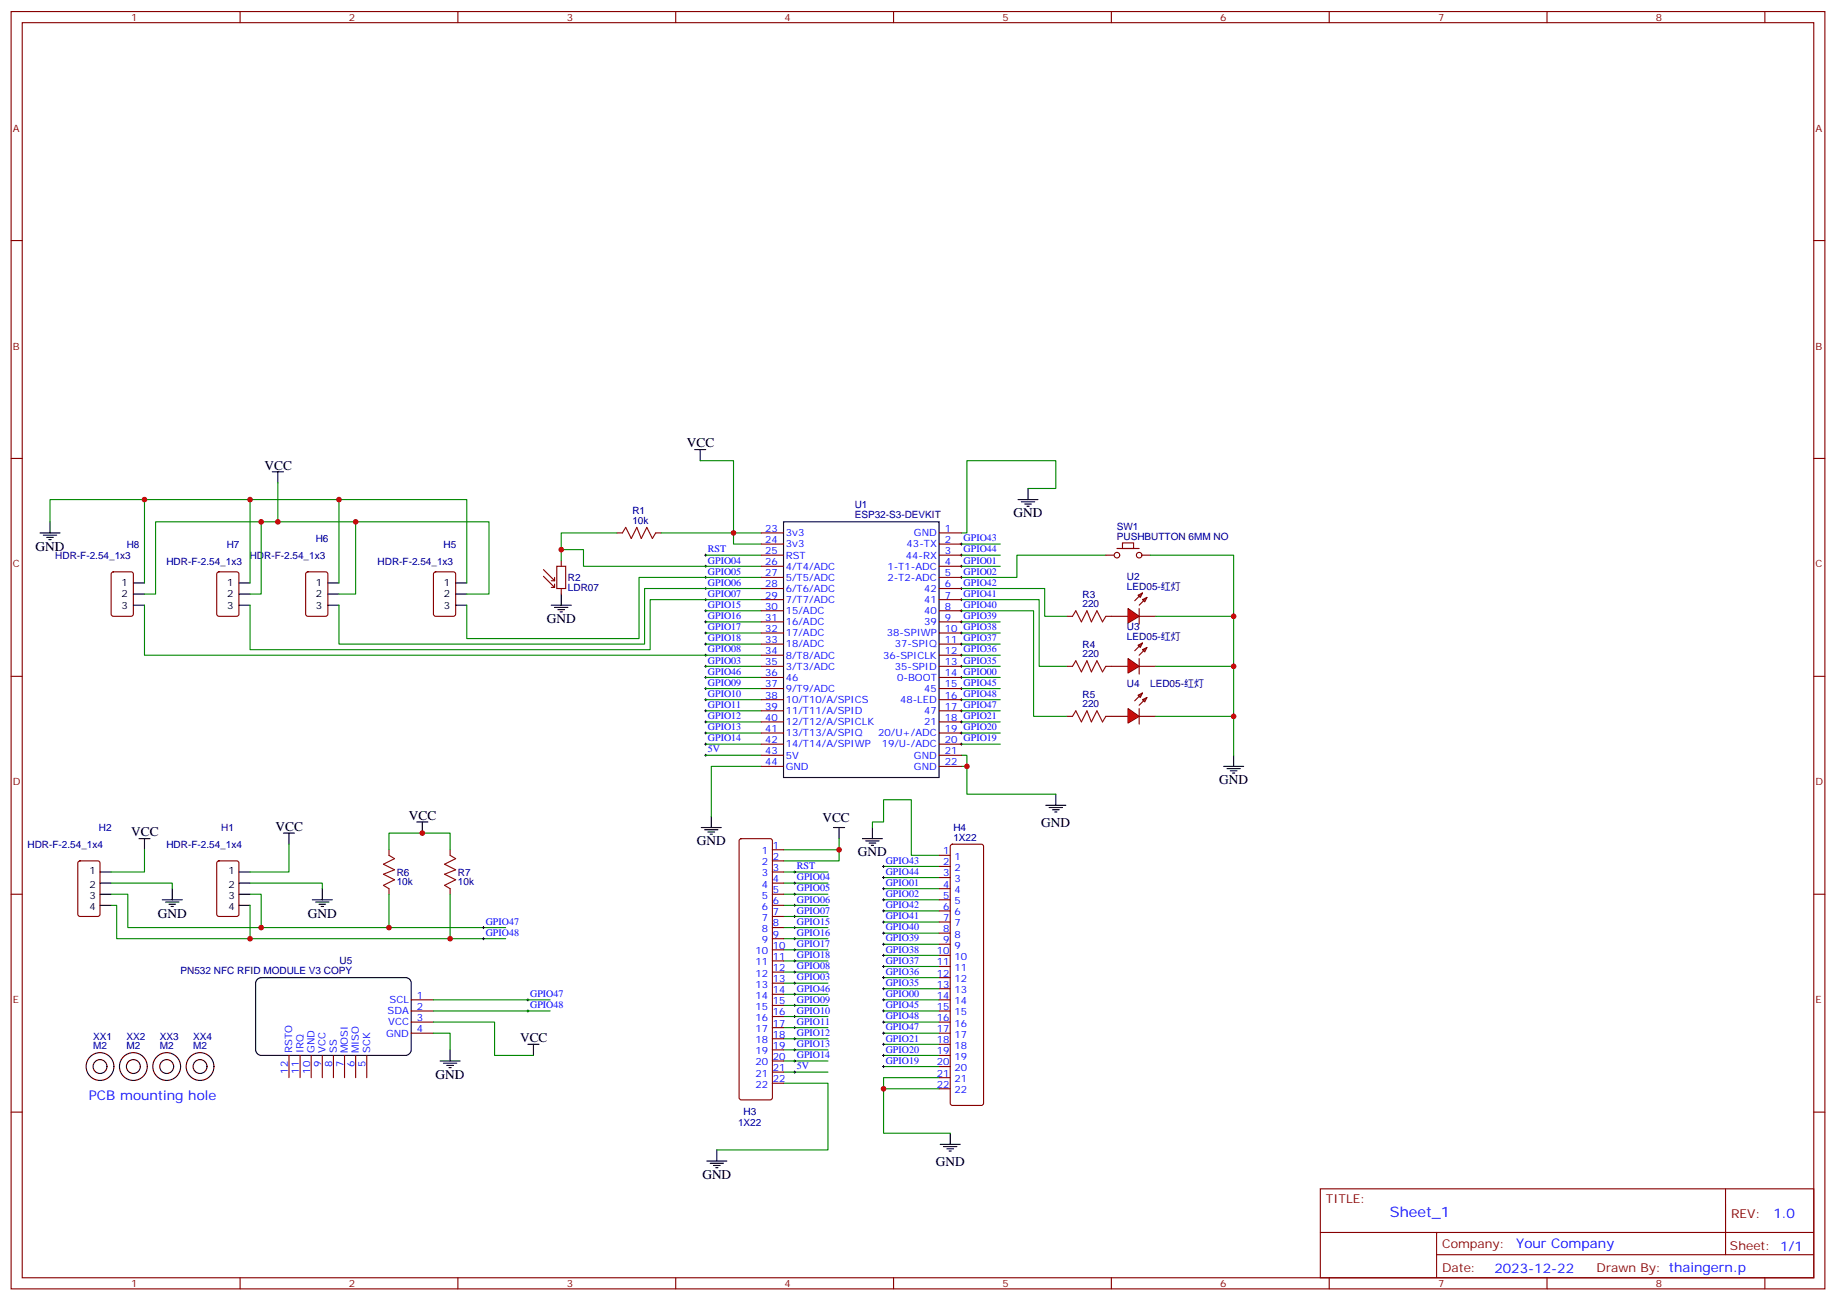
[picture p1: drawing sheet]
<svg xmlns="http://www.w3.org/2000/svg" width="583mm" height="413mm" viewBox="0 0 583 413" stroke-linecap="round" stroke-linejoin="round" font-family="sans-serif">
<g fill="none" stroke="#870000" stroke-width=".35">
<path d="M3.5 3.7h575.8v405.3h-575.8zM7.1 7.2h568.6v398.3h-568.6zM76.2 3.7v3.5M145.3 3.7v3.5M214.5 3.7v3.5M283.6 3.7v3.5M352.8 3.7v3.5M421.9 3.7v3.5M491.1 3.7v3.5M560.2 3.7v3.5M3.5 76.3h3.6M575.7 76.3h3.6"/>
<path d="M3.5 145.5h3.6M575.7 145.5h3.6M195.8 169.1h1.8M208.1 169.1h1.8M35.5 181.7l.5-.2h5.6l.7 .4v13l-.4 .6-5.9 .1-.7-.5v-12.9zM69 181.7l.5-.2h5.6l.7 .4v13l-.4 .6-5.9 .1-.7-.5v-12.9zM97.2 181.7l.5-.2h5.7l.6 .4 .1 13-.5 .6-5.9 .1-.6-.5-.1-12.9zM137.8 181.7l.5-.2h5.6l.7 .4v13l-.4 .6-5.9 .1-.7-.5v-12.9zM338.7 195.6h1.7M351 195.6h7.1M361.2 188.9l1.5-.7-.8 1.4zM361.6 195.6h5.3"/>
<path d="M362.7 190.3l1.4-.7-.7 1.4zM362.7 188.2l-2.5 2.4M364.1 189.6l-2.5 2.5M3.5 214.6h3.6M338.7 211.5h1.7M351 211.5h1.8M575.7 214.6h3.6M338.7 227.3h1.7M351 227.3h1.8M24.9 273.4l.5-.2h5.6l.7 .4v16.5l-.4 .7h-5.9l-.7-.4v-16.5zM69 273.4l.5-.2h5.6l.7 .4v16.5l-.4 .7h-5.9l-.7-.4v-16.5zM123.5 269.7v1.7"/>
<path d="M142.9 269.7v1.7M3.5 283.8h3.6M123.5 282v1.8M142.9 282v1.8M575.7 283.8h3.6M3.5 352.9h3.6M575.7 352.9h3.6M419.1 377.3h156.6v28.2h-156.6zM547.7 377.3v20.9M419.1 391.1h156.5M456 398.2h119.6M456 391.1v14.1"/>
<path d="M76.2 405.5v3.5M145.3 405.5v3.5M214.5 405.5v3.5M283.6 405.5v3.5M352.8 405.5v3.5M421.9 405.5v3.5M491.1 405.5v3.5M560.2 405.5v3.5"/>
</g>
<g fill="none" stroke="#000" stroke-width=".35">
<path d="M86.4 149.7h3.6M88.2 149.7v3.5M220.5 142.7h3.5M222.2 142.7v3.5M323.1 158.5h6.4M324.2 159.2h4.2M325.3 159.9h2.1M326.3 155v3.5M12.7 169.1h6.3M13.8 169.8h4.2M14.8 170.5h2.1M15.5 171.2h.7"/>
<path d="M15.9 165.6v3.5M326 160.7h.7M42.3 192.1h3.6M42.3 185h3.6M42.3 188.5h3.6M75.8 192.1h3.6M75.8 185h3.6M75.8 188.5h3.6M104.1 192.1h3.5M104.1 185h3.5M104.1 188.5h3.5M144.6 192.1h3.6"/>
<path d="M144.6 185h3.6M144.6 188.5h3.6M175 192.1h6.3M176 192.8h4.3M177.1 193.5h2.1M177.8 194.2h.7M178.2 188.5v3.6M391.6 239.7v3.5M225.8 259.1v3.5M332 255.6h6.3M333 256.3h4.3M334.1 257h2.1"/>
<path d="M334.8 257.7h.7M335.1 252v3.6M388.4 243.2h6.4M389.5 243.9h4.2M390.5 244.6h2.1M391.2 245.3h.7M31.7 276.7h3.6M44.1 266.1h3.5M45.9 266.1v3.6M75.8 276.7h3.6M90 264.4h3.5M91.7 264.4v3.5"/>
<path d="M132.3 260.8h3.5M134.1 260.8v3.6M222.6 262.6h6.4M223.7 263.3h4.2M224.7 264h2.1M225.4 264.7h.7M264.6 262.6h3.5M266.3 262.6v3.5M31.7 280.2h3.6M31.7 283.8h3.6M31.7 287.3h3.6M75.8 280.2h3.6"/>
<path d="M75.8 283.8h3.6M75.8 287.3h3.6"/>
</g>
<g fill="none" stroke="#000" stroke-width=".32">
<path d="M223.7 176.2h.7M223.7 179.7h.7M224 175.8v.7M224 179.4v.7M304.8 176.2h.7M304.8 179.7h.7M304.8 172.6h.7M305.2 172.3v.7M305.2 175.8v.7M305.2 179.4v.7M223.7 183.2h.7M223.7 186.8h.7"/>
<path d="M223.7 190.3h.7M223.7 193.8h.7M223.7 197.3h.7M224 182.9v.7M224 186.4v.7M224 189.9v.7M224 193.5v.7M224 197v.7M304.8 183.2h.7M304.8 186.8h.7M304.8 190.3h.7M304.8 193.8h.7"/>
<path d="M304.8 197.3h.7M305.2 182.9v.7M305.2 186.4v.7M305.2 189.9v.7M305.2 193.5v.7M305.2 197v.7M223.7 207.9h.7M223.7 218.5h.7M223.7 200.9h.7M223.7 204.4h.7M223.7 211.5h.7M223.7 215h.7"/>
<path d="M224 200.5v.7M224 204v.8M224 207.6v.7M224 211.1v.7M224 214.6v.7M224 218.2v.7M304.8 207.9h.7M304.8 218.5h.7M304.8 200.9h.7M304.8 204.4h.7M304.8 211.5h.7M304.8 215h.7"/>
<path d="M305.2 200.5v.7M305.2 204v.8M305.2 207.6v.7M305.2 211.1v.7M305.2 214.6v.7M305.2 218.2v.7M223.7 222h.7M223.7 225.6h.7M223.7 229.1h.7M223.7 232.6h.7M223.7 236.1h.7M223.7 239.7h.7"/>
<path d="M224 221.7v.7M224 225.2v.7M224 228.7v.7M224 232.3v.7M224 235.8v.7M224 239.3v.7M304.8 222h.7M304.8 225.6h.7M304.8 229.1h.7M304.8 232.6h.7M304.8 236.1h.7M305.2 221.7v.7"/>
<path d="M305.2 225.2v.7M305.2 228.7v.7M305.2 232.3v.7M305.2 235.8v.7M251.9 276.7h.7M252.2 276.4v.7M252.2 279.9v.7M280.1 278.5h.7M280.1 275h.7M280.5 274.6v.7M280.5 278.1v.7M251.9 297.9h.7"/>
<path d="M251.9 294.4h.7M251.9 290.8h.7M251.9 287.3h.7M251.9 283.8h.7M251.9 280.2h.7M252.2 283.4v.7M252.2 286.9v.8M252.2 290.5v.7M252.2 294v.7M252.2 297.5v.7M280.1 289.1h.7M280.1 292.6h.7"/>
<path d="M280.1 296.1h.7M280.1 299.6h.7M280.1 282h.7M280.1 285.5h.7M280.5 281.7v.7M280.5 285.2v.7M280.5 288.7v.7M280.5 292.2v.7M280.5 295.8v.7M280.5 299.3v.7M251.9 315.5h.7M251.9 312h.7"/>
<path d="M251.9 304.9h.7M251.9 301.4h.7M251.9 319.1h.7M251.9 308.5h.7M252.2 301.1v.7M252.2 304.6v.7M252.2 308.1v.7M252.2 311.6v.7M252.2 315.2v.7M252.2 318.7v.7M280.1 317.3h.7M280.1 303.2h.7"/>
<path d="M280.1 306.7h.7M280.1 310.2h.7M280.1 313.8h.7M280.5 302.8v.7M280.5 306.4v.7M280.5 309.9v.7M280.5 313.4v.7M280.5 316.9v.7M251.9 336.7h.7M251.9 333.2h.7M251.9 329.6h.7M251.9 326.1h.7"/>
<path d="M251.9 322.6h.7M252.2 322.2v.7M252.2 325.8v.7M252.2 329.3v.7M252.2 332.8v.7M252.2 336.3v.7M252.2 339.9v.7M280.1 324.3h.7M280.1 327.9h.7M280.1 320.8h.7M280.1 331.4h.7M280.1 334.9h.7"/>
<path d="M280.1 338.5h.7M280.5 320.5v.7M280.5 324v.7M280.5 327.5v.7M280.5 331v.8M280.5 334.6v.7M280.5 338.1v.7M251.9 340.2h.7"/>
</g>
<g fill="none" stroke="#008700" stroke-width=".35">
<path d="M45.9 158.5v26.5M79.4 158.5v26.5M88.2 153.2v12.4M107.6 158.5v26.5M222.2 146.2h10.6v26.4h8.9M326.3 155h8.8v-8.8h-28.2v22.9h-1.7M15.9 165.6v-7.1h132.3v26.5M82.9 165.6v22.9h-3.5M112.9 165.6v22.9h-5.3M178.2 174.4h7v5.3h56.5M195.8 169.1h-17.6v8.8M209.9 169.1h31.8"/>
<path d="M224 176.2h17.7M305.2 176.2h12.3M305.2 172.6h12.3M305.2 179.7h12.3M351 176.2h-28.2v7h-17.6M45.9 192.1v15.8h195.8M45.9 188.5h3.5v-22.9h105.8v22.9h-7M224 197.3h17.7M224 193.8h17.7M241.7 190.3h-35.3v15.9h-127v-14.1M241.7 186.8h-37.1v17.6h-97v-12.3M241.7 183.2h-38.9v19.4h-54.6v-10.5"/>
<path d="M305.2 186.8h26.4v8.8h7.1M305.2 190.3h24.6v21.2h8.9M305.2 193.8h22.9v33.5h10.6M305.2 197.3h12.3M224 218.5h17.7M224 204.4h17.7M224 200.9h17.7M224 211.5h17.7M224 215h17.7M305.2 211.5h12.3M305.2 218.5h12.3M305.2 204.4h12.3"/>
<path d="M305.2 200.9h12.3M305.2 207.9h12.3M305.2 215h12.3M224 222h17.7M224 225.6h17.7M224 229.1h17.7M224 232.6h17.7M224 236.1h17.7M224 239.7h17.7M305.2 239.7h1.7v12.3h28.2M305.2 222h12.3M305.2 225.6h12.3"/>
<path d="M305.2 229.1h12.3M305.2 232.6h12.3M305.2 236.1h12.3M241.7 243.2h-15.9v15.9M305.2 243.2h1.7M248.7 276.7h14.1M280.5 278.5h17.6M280.5 275h17.6M248.7 283.8h14.1M248.7 287.3h14.1M248.7 290.8h14.1M248.7 294.4h14.1"/>
<path d="M248.7 297.9h14.1M248.7 280.2h14.1M280.5 299.6h17.6M280.5 296.1h17.6M280.5 292.6h17.6M280.5 289.1h17.6M280.5 285.5h17.6M280.5 282h17.6M248.7 315.5h14.1M248.7 312h14.1M248.7 301.4h14.1M248.7 304.9h14.1"/>
<path d="M248.7 308.5h14.1M248.7 319.1h14.1M280.5 313.8h17.6M280.5 317.3h17.6M280.5 310.2h17.6M280.5 306.7h17.6M280.5 303.2h17.6M248.7 336.7h14.1M248.7 333.2h14.1M248.7 329.6h14.1M248.7 326.1h14.1M248.7 322.6h14.1"/>
<path d="M280.5 338.5h17.6M280.5 334.9h17.6M280.5 331.4h17.6M280.5 327.9h17.6M280.5 324.3h17.6M280.5 320.8h17.6M248.7 340.2h14.1"/>
</g>
<path d="M197.6 169.1l1-1.7 1.8 3.5 1.7-3.5 1.5 3.5 1.7-3.5 1.8 3.5 1-1.8M340.4 195.6l1.1-1.8 1.8 3.5 1.7-3.5 1.4 3.5 1.8-3.5 1.8 3.5 1-1.7M340.4 211.5l1.1-1.8 1.8 3.5 1.7-3.5 1.4 3.5 1.8-3.5 1.8 3.5 1-1.7M340.4 227.3l1.1-1.7 1.8 3.5 1.7-3.5 1.4 3.5 1.8-3.5 1.8 3.5 1-1.8M123.5 271.4l1.7 1.1-3.5 1.7 3.5 1.8-3.5 1.4 3.5 1.8-3.5 1.8 1.8 1M142.9 271.4l1.7 1.1-3.5 1.7 3.5 1.8-3.5 1.4 3.5 1.8-3.5 1.8 1.8 1" fill="none" stroke="#a10000" stroke-width=".35"/>
<path d="M176.7 179.7h2.9v7.1h-2.9zM178.2 177.9v1.8M172.5 182.9l3.5 3.5M172.5 180.8l3.5 3.5M175 186.4h1M175 184.3h1M176 183.2v1.1M176 185.3v1.1M178.2 186.8v1.7" fill="none" stroke="#850000" stroke-width=".35"/>
<path d="M358.1 193.1l3.5 2.5-3.5 2.1z" fill="#f00" stroke="#870000" stroke-width=".35"/>
<path d="M361.6 193.1v4.9M352.8 211.5h5.3M361.2 204.8l1.5-.8-.8 1.5zM361.6 211.5h5.3M362.7 206.2l1.4-.7-.7 1.4zM362.7 204l-2.5 2.5M364.1 205.5l-2.5 2.4" fill="none" stroke="#870000" stroke-width=".35"/>
<path d="M358.1 209l3.5 2.5-3.5 2.1z" fill="#f00" stroke="#870000" stroke-width=".35"/>
<path d="M361.6 209v4.9M362.7 219.9l-2.5 2.5M352.8 227.3h5.3M361.2 220.6l1.5-.7-.8 1.4zM361.6 227.3h5.3M362.7 222l1.4-.7-.7 1.4zM364.1 221.3l-2.5 2.5" fill="none" stroke="#870000" stroke-width=".35"/>
<path d="M358.1 224.9l3.5 2.4-3.5 2.1z" fill="#f00" stroke="#870000" stroke-width=".35"/>
<g fill="none" stroke="#870000" stroke-width=".35">
<path d="M241.7 176.2h7M241.7 169.1h7M241.7 172.6h7M241.7 179.7h7M298.1 176.2h7.1M298.1 169.1h7.1M298.1 172.6h7.1M298.1 179.7h7.1M351 176.2h2.5M354.5 174.1h7.1M356.3 172.3h3.5v1.8h-3.5zM362.7 176.2h2.4"/>
<path d="M241.7 183.2h7M241.7 186.8h7M241.7 190.3h7M241.7 193.8h7M241.7 197.3h7M298.1 183.2h7.1M298.1 186.8h7.1M298.1 190.3h7.1M298.1 193.8h7.1M298.1 197.3h7.1M241.7 200.9h7M241.7 204.4h7"/>
<path d="M241.7 207.9h7M241.7 211.5h7M241.7 215h7M241.7 218.5h7M298.1 200.9h7.1M298.1 204.4h7.1M298.1 207.9h7.1M298.1 211.5h7.1M298.1 215h7.1M298.1 218.5h7.1M241.7 222h7M241.7 225.6h7"/>
<path d="M241.7 229.1h7M241.7 232.6h7M241.7 236.1h7M241.7 239.7h7M298.1 222h7.1M298.1 225.6h7.1M298.1 229.1h7.1M298.1 232.6h7.1M298.1 236.1h7.1M298.1 239.7h7.1M361.6 224.9v4.9M241.7 243.2h7"/>
<path d="M298.1 243.2h7.1M234.8 266.3l.5-.2h9.2l.5 .2 .2 .5v81.5l-.3 .5-.4 .2h-9.2l-.5-.2-.2-.5v-81.5zM245.2 269.7h3.5M245.2 273.2h3.5M245.2 276.7h3.5M298.1 271.4h3.5M298.1 275h3.5M298.1 278.5h3.5M301.9 268.1l.4-.2h9.2l.5 .2 .2 .5v81.5l-.2 .5-.5 .2h-9.2l-.5-.2-.2-.5v-81.5zM245.2 280.2h3.5M245.2 283.8h3.5M245.2 287.3h3.5"/>
<path d="M245.2 290.8h3.5M245.2 294.4h3.5M245.2 297.9h3.5M298.1 282h3.5M298.1 285.5h3.5M298.1 289.1h3.5M298.1 292.6h3.5M298.1 296.1h3.5M298.1 299.6h3.5M130.5 317.3h7.1M245.2 301.4h3.5M245.2 304.9h3.5"/>
<path d="M245.2 308.5h3.5M245.2 312h3.5M245.2 315.5h3.5M245.2 319.1h3.5M298.1 303.2h3.5M298.1 306.7h3.5M298.1 310.2h3.5M298.1 313.8h3.5M298.1 317.3h3.5M91.7 334.9v7.1M95.2 334.9v7.1M98.8 334.9v7.1"/>
<path d="M102.3 334.9v7.1M105.8 334.9v7.1M109.4 334.9v7.1M112.9 334.9v7.1M116.4 334.9v7.1M130.5 320.8h7.1M130.5 324.3h7.1M130.5 327.9h7.1M245.2 322.6h3.5M245.2 326.1h3.5M245.2 329.6h3.5M245.2 333.2h3.5"/>
<path d="M245.2 336.7h3.5M298.1 320.8h3.5M298.1 324.3h3.5M298.1 327.9h3.5M298.1 331.4h3.5M298.1 334.9h3.5M298.1 338.5h3.5M245.2 340.2h3.5M245.2 343.7h3.5M298.1 342h3.5M298.1 345.5h3.5"/>
<circle cx="354.5" cy="176.2" r=".88"/>
<circle cx="361.6" cy="176.2" r=".88"/>
</g>
<g fill="none" stroke="#008700" stroke-width=".35">
<path d="M365.1 176.2h26.5v63.5M366.9 195.6h24.7M366.9 211.5h24.7M366.9 227.3h24.7M45.9 269.7v7h-10.6M91.7 267.9v8.8h-12.3M123.5 269.7v-5.3h19.4v5.3M266.3 266.1v3.6h-17.6M266.3 269.7v3.5h-17.6M276.9 262.6v-1.8h3.6v-7h8.8v17.6h8.8M35.3 280.2h19.4v1.8M35.3 283.8h5.3v10.6h119.9"/>
<path d="M35.3 287.3h1.7v10.6h123.5M79.4 280.2h22.9v1.8M79.4 283.8h3.5v10.6M79.4 287.3v10.6M123.5 283.8v10.6M142.9 283.8v14.1M137.6 317.3h37M137.6 327.9h5.3v5.3M137.6 324.3h19.4v10.6h12.3M137.6 320.8h37M248.7 343.7h14.1v21.2h-35.3M298.1 345.5h-17.6v14.1h21.1"/>
<path d="M298.1 342h-17.6v3.5"/>
</g>
<g fill="none" stroke="#000" stroke-width=".35">
<path d="M248.7 165.6h49.4v81.1h-49.4zM273.8 266.1h6.3M274.8 266.8h4.2M275.9 267.5h2.1M276.6 268.3h.7M276.9 262.6v3.5M51.5 285.5h6.4M52.6 286.2h4.2M53.6 286.9h2.1M54.3 287.7h.7M54.7 282v3.5M99.1 285.5h6.4"/>
<path d="M100.2 286.2h4.2M101.2 286.9h2.2M102 287.7h.7M102.3 282v3.5M81.7 310.7l1.2-.5h45.9l.9 .3 .6 .6 .2 .9v21.6l-.6 .8-1.1 .5h-46.4l-.7-.6-.6-1.1v-21.2zM139.7 336.7h6.3M140.8 337.4h4.2M141.8 338.1h2.1M142.5 338.8h.7M142.9 333.2v3.5M167.6 331.4h3.5M169.3 331.4v3.5"/>
<path d="M301.6 359.6v3.5M224.4 368.4h6.3M225.4 369.1h4.3M226.5 369.9h2.1M227.2 370.6h.7M227.5 364.9v3.5M298.4 363.1h6.4M299.5 363.9h4.2M300.6 364.6h2.1M301.3 365.3h.7"/>
</g>
<path d="M153.1 294.4h.7M153.1 297.9h.7M153.5 294v.7M153.5 297.5v.7M167.2 317.3h.7M167.6 316.9v.7M167.2 320.8h.7M167.6 320.5v.7" fill="none" stroke="#000" stroke-width=".32"/>
<g fill="none" stroke="#300" stroke-width=".35">
<circle cx="31.7" cy="338.5" r="4.4"/>
<circle cx="31.7" cy="338.5" r="2.2"/>
<circle cx="42.3" cy="338.5" r="4.4"/>
<circle cx="42.3" cy="338.5" r="2.2"/>
<circle cx="52.9" cy="338.5" r="4.4"/>
<circle cx="52.9" cy="338.5" r="2.2"/>
<circle cx="63.5" cy="338.5" r="4.4"/>
<circle cx="63.5" cy="338.5" r="2.2"/>
</g>
<g fill="#c00">
<circle cx="45.9" cy="158.5" r=".88"/>
<circle cx="79.4" cy="158.5" r=".88"/>
<circle cx="107.6" cy="158.5" r=".88"/>
<circle cx="112.9" cy="165.6" r=".88"/>
<circle cx="82.9" cy="165.6" r=".88"/>
<circle cx="88.2" cy="165.6" r=".88"/>
<circle cx="232.8" cy="169.1" r=".88"/>
<circle cx="391.6" cy="195.6" r=".88"/>
<circle cx="391.6" cy="211.5" r=".88"/>
<circle cx="391.6" cy="227.3" r=".88"/>
<circle cx="266.3" cy="269.7" r=".88"/>
<circle cx="280.5" cy="345.5" r=".88"/>
<circle cx="82.9" cy="294.4" r=".88"/>
<circle cx="79.4" cy="297.9" r=".88"/>
<circle cx="134.1" cy="264.4" r=".88"/>
<circle cx="123.5" cy="294.4" r=".88"/>
<circle cx="142.9" cy="297.9" r=".88"/>
<circle cx="306.9" cy="243.2" r=".88"/>
<circle cx="178.2" cy="174.4" r=".88"/>
</g>
<text font-size="4.6" fill="#00f" x="441.2" y="386.3">Sheet_1</text>
<g font-size="4.2">
<text x="218" y="142">VCC</text>
<text x="84" y="149">VCC</text>
<text x="321.7" y="164.2">GND</text>
<text x="11.3" y="174.8">GND</text>
<text x="173.6" y="197.7">GND</text>
<text x="387" y="248.8">GND</text>
<text x="87.5" y="263.7">VCC</text>
<text x="129.8" y="260.1">VCC</text>
<text x="261.1" y="260.8">VCC</text>
<text x="330.5" y="262.4">GND</text>
<text x="41.6" y="265.4">VCC</text>
<text x="221.2" y="268.3">GND</text>
<text x="272.3" y="271.8">GND</text>
<text x="50.1" y="291.2">GND</text>
<text x="97.7" y="291.2">GND</text>
<text x="165.1" y="330.7">VCC</text>
<text x="138.3" y="342.3">GND</text>
<text x="297" y="369.9">GND</text>
<text x="223" y="374.1">GND</text>
</g>
<g font-size="4.2" fill="#00f">
<text x="28.2" y="349">PCB mounting hole</text>
<text x="562.9" y="386.5">1.0</text>
<text x="481.3" y="396.1">Your Company</text>
<text x="474.4" y="403.9">2023-12-22</text>
</g>
<g font-size="3.9" fill="#800">
<text x="420.9" y="381.8">TITLE:</text>
<text x="549.5" y="386.5">REV:</text>
<text x="457.8" y="396">Company:</text>
<text x="549.1" y="396.7">Sheet: 1/1</text>
<text x="457.8" y="403.7">Date:</text>
<text x="506.8" y="403.8">Drawn By: thaingern.p</text>
</g>
<g font-size="3.2" fill="#800">
<text x="41.6" y="6.7">1</text>
<text x="110.8" y="6.7">2</text>
<text x="179.9" y="6.7">3</text>
<text x="249.1" y="6.7">4</text>
<text x="318.2" y="6.7">5</text>
<text x="387.3" y="6.7">6</text>
<text x="456.5" y="6.7">7</text>
<text x="525.6" y="6.7">8</text>
<text x="4.1" y="41.8">A</text>
<text x="576.3" y="41.8">A</text>
<text x="4.1" y="110.9">B</text>
<text x="576.3" y="110.9">B</text>
<text x="4.1" y="180.1">C</text>
<text x="576.3" y="180.1">C</text>
<text x="4.1" y="249.2">D</text>
<text x="576.3" y="249.2">D</text>
<text x="4.1" y="318.3">E</text>
<text x="576.3" y="318.3">E</text>
<text x="41.6" y="408.5">1</text>
<text x="110.8" y="408.5">2</text>
<text x="179.9" y="408.5">3</text>
<text x="249.1" y="408.5">4</text>
<text x="318.2" y="408.5">5</text>
<text x="387.3" y="408.5">6</text>
<text x="456.5" y="408.5">7</text>
<text x="525.6" y="408.5">8</text>
</g>
<g font-size="3.2" fill="#000080">
<text x="271.3" y="161.3">U1</text>
<text x="200.7" y="166.3">10k</text>
<text x="200.7" y="163.2">R1</text>
<text x="271.3" y="164.5">ESP32-S3-DEVKIT</text>
<text x="40.2" y="173.8">H8</text>
<text x="72" y="173.8">H7</text>
<text x="100.2" y="172.1">H6</text>
<text x="140.8" y="173.8">H5</text>
<text x="354.5" y="171.2">PUSHBUTTON 6MM NO</text>
<text x="354.5" y="168.2">SW1</text>
<text x="17.5" y="177.4">HDR-F-2.54_1x3</text>
<text x="52.8" y="179.2">HDR-F-2.54_1x3</text>
<text x="79.3" y="177.4">HDR-F-2.54_1x3</text>
<text x="119.8" y="179.2">HDR-F-2.54_1x3</text>
<text x="180.3" y="184.4">R2</text>
<text x="357.7" y="184">U2</text>
<text x="180.3" y="187.5">LDR07</text>
<text x="343.6" y="189.7">R3</text>
<text x="357.7" y="187.1">LED05-红灯</text>
<text x="343.6" y="192.8">220</text>
<text x="357.7" y="203">LED05-红灯</text>
<text x="357.7" y="199.9">U3</text>
<text x="343.6" y="208.6">220</text>
<text x="343.6" y="205.6">R4</text>
<text x="343.6" y="221.4">R5</text>
<text x="357.7" y="217.9">U4</text>
<text x="365.1" y="217.9">LED05-红灯</text>
<text x="343.6" y="224.5">220</text>
<text x="31.4" y="263.8">H2</text>
<text x="70.2" y="263.7">H1</text>
<text x="302.6" y="263.7">H4</text>
<text x="8.7" y="269">HDR-F-2.54_1x4</text>
<text x="52.8" y="269">HDR-F-2.54_1x4</text>
<text x="302.6" y="266.8">1X22</text>
<text x="125.9" y="281">10k</text>
<text x="125.9" y="277.9">R6</text>
<text x="145.3" y="281">10k</text>
<text x="145.3" y="277.9">R7</text>
<text x="107.8" y="306">U5</text>
<text x="57.3" y="309.2">PN532 NFC RFID MODULE V3 COPY</text>
<text x="29.6" y="330">XX1</text>
<text x="40.2" y="330">XX2</text>
<text x="50.7" y="330">XX3</text>
<text x="61.3" y="330">XX4</text>
<text x="29.6" y="333">M2</text>
<text x="40.2" y="333">M2</text>
<text x="50.7" y="333">M2</text>
<text x="61.3" y="333">M2</text>
<text x="236" y="353.7">H3</text>
<text x="234.3" y="357.2">1X22</text>
</g>
<g font-size="3.2" fill="#00f">
<text x="242.9" y="168.8">23</text>
<text x="242.9" y="172.3">24</text>
<text x="249.4" y="170.2">3v3</text>
<text x="249.4" y="173.7">3v3</text>
<text x="287.8" y="173.7">43-TX</text>
<text x="290.1" y="170.2">GND</text>
<text x="299.9" y="168.8">1</text>
<text x="299.9" y="172.3">2</text>
<text x="305.9" y="171.8">GPIO43</text>
<text x="224.7" y="175.3">RST</text>
<text x="224.7" y="178.8">GPIO04</text>
<text x="242.9" y="175.8">25</text>
<text x="242.9" y="179.4">26</text>
<text x="249.4" y="177.2">RST</text>
<text x="287.5" y="177.2">44-RX</text>
<text x="299.9" y="175.8">3</text>
<text x="299.9" y="179.4">4</text>
<text x="305.9" y="178.8">GPIO01</text>
<text x="305.9" y="175.3">GPIO44</text>
<text x="224.7" y="182.4">GPIO05</text>
<text x="224.7" y="185.9">GPIO06</text>
<text x="242.9" y="182.9">27</text>
<text x="249.4" y="180.8">4/T4/ADC</text>
<text x="249.4" y="184.3">5/T5/ADC</text>
<text x="281.7" y="180.8">1-T1-ADC</text>
<text x="281.7" y="184.3">2-T2-ADC</text>
<text x="299.9" y="182.9">5</text>
<text x="305.9" y="182.4">GPIO02</text>
<text x="305.9" y="185.9">GPIO42</text>
<text x="224.7" y="189.4">GPIO07</text>
<text x="242.9" y="186.4">28</text>
<text x="242.9" y="189.9">29</text>
<text x="249.4" y="187.8">6/T6/ADC</text>
<text x="249.4" y="191.3">7/T7/ADC</text>
<text x="293.4" y="187.8">42</text>
<text x="293.4" y="191.3">41</text>
<text x="299.9" y="186.4">6</text>
<text x="299.9" y="189.9">7</text>
<text x="305.9" y="189.4">GPIO41</text>
<text x="224.7" y="192.9">GPIO15</text>
<text x="224.7" y="196.5">GPIO16</text>
<text x="242.9" y="193.5">30</text>
<text x="242.9" y="197">31</text>
<text x="249.4" y="194.9">15/ADC</text>
<text x="293.4" y="194.9">40</text>
<text x="299.9" y="193.5">8</text>
<text x="299.9" y="197">9</text>
<text x="305.9" y="196.5">GPIO39</text>
<text x="305.9" y="192.9">GPIO40</text>
<text x="224.7" y="200">GPIO17</text>
<text x="224.7" y="203.5">GPIO18</text>
<text x="242.9" y="200.5">32</text>
<text x="249.4" y="198.4">16/ADC</text>
<text x="249.4" y="201.9">17/ADC</text>
<text x="281.4" y="201.9">38-SPIWP</text>
<text x="293.4" y="198.4">39</text>
<text x="299.9" y="200.5">10 GPIO38</text>
<text x="224.7" y="207">GPIO08</text>
<text x="242.9" y="204">33</text>
<text x="242.9" y="207.6">34</text>
<text x="249.4" y="205.5">18/ADC</text>
<text x="249.4" y="209">8/T8/ADC</text>
<text x="280.3" y="209">36-SPICLK</text>
<text x="284" y="205.5">37-SPIQ</text>
<text x="299.9" y="204">11 GPIO37</text>
<text x="299.9" y="207.6">12 GPIO36</text>
<text x="224.7" y="210.6">GPIO03</text>
<text x="224.7" y="214.1">GPIO46</text>
<text x="242.9" y="211.1">35</text>
<text x="242.9" y="214.6">36</text>
<text x="249.4" y="212.5">3/T3/ADC</text>
<text x="284.1" y="212.5">35-SPID</text>
<text x="299.9" y="211.1">13 GPIO35</text>
<text x="299.9" y="214.6">14 GPIO00</text>
<text x="224.7" y="217.6">GPIO09</text>
<text x="224.7" y="221.2">GPIO10</text>
<text x="242.9" y="218.2">37</text>
<text x="242.9" y="221.7">38</text>
<text x="249.4" y="216">46</text>
<text x="249.4" y="219.6">9/T9/ADC</text>
<text x="284.8" y="216">0-BOOT</text>
<text x="293.4" y="219.6">45</text>
<text x="299.9" y="218.2">15 GPIO45</text>
<text x="299.9" y="221.7">16 GPIO48</text>
<text x="224.7" y="224.7">GPIO11</text>
<text x="242.9" y="225.2">39</text>
<text x="249.4" y="223.1">10/T10/A/SPICS</text>
<text x="249.4" y="226.6">11/T11/A/SPID</text>
<text x="285.7" y="223.1">48-LED</text>
<text x="293.4" y="226.6">47</text>
<text x="299.9" y="225.2">17 GPIO47</text>
<text x="224.7" y="228.2">GPIO12</text>
<text x="224.7" y="231.7">GPIO13</text>
<text x="242.9" y="228.7">40</text>
<text x="242.9" y="232.3">41</text>
<text x="249.4" y="230.2">12/T12/A/SPICLK</text>
<text x="249.4" y="233.7">13/T13/A/SPIQ</text>
<text x="278.7" y="233.7">20/U+/ADC</text>
<text x="293.4" y="230.2">21</text>
<text x="299.9" y="228.7">18 GPIO21</text>
<text x="299.9" y="232.3">19 GPIO20</text>
<text x="224.7" y="235.3">GPIO14</text>
<text x="224.7" y="238.8">5V</text>
<text x="242.9" y="235.8">42</text>
<text x="242.9" y="239.3">43</text>
<text x="249.4" y="237.2">14/T14/A/SPIWP</text>
<text x="279.9" y="237.2">19/U-/ADC</text>
<text x="299.9" y="235.8">20 GPIO19</text>
<text x="299.9" y="239.3">21</text>
<text x="242.9" y="242.9">44</text>
<text x="249.4" y="240.7">5V</text>
<text x="249.4" y="244.3">GND</text>
<text x="290.1" y="240.7">GND</text>
<text x="290.1" y="244.3">GND</text>
<text x="299.9" y="242.9">22</text>
<text x="245.4" y="269.3">1</text>
<text x="241.9" y="271.1">1</text>
<text x="241.9" y="274.6">2</text>
<text x="245.4" y="272.8">2</text>
<text x="252.9" y="275.8">RST</text>
<text x="281.2" y="274.1">GPIO43</text>
<text x="299.4" y="271.1">1</text>
<text x="299.4" y="274.6">2</text>
<text x="302.9" y="272.8">1</text>
<text x="241.9" y="278.1">3</text>
<text x="241.9" y="281.7">4</text>
<text x="245.4" y="276.4">3</text>
<text x="245.4" y="279.9">4</text>
<text x="252.9" y="279.4">GPIO04</text>
<text x="281.2" y="277.6">GPIO44</text>
<text x="281.2" y="281.1">GPIO01</text>
<text x="299.4" y="278.1">3</text>
<text x="299.4" y="281.7">4</text>
<text x="302.9" y="276.4">2</text>
<text x="302.9" y="279.9">3</text>
<text x="241.9" y="285.2">5</text>
<text x="245.4" y="283.4">5</text>
<text x="245.4" y="286.9">6</text>
<text x="252.9" y="286.4">GPIO06</text>
<text x="252.9" y="282.9">GPIO05</text>
<text x="281.2" y="284.7">GPIO02</text>
<text x="299.4" y="285.2">5</text>
<text x="302.9" y="283.4">4</text>
<text x="302.9" y="286.9">5</text>
<text x="154.2" y="293.5">GPIO47</text>
<text x="241.9" y="288.7">6</text>
<text x="241.9" y="292.2">7</text>
<text x="245.4" y="290.5">7</text>
<text x="252.9" y="293.5">GPIO15</text>
<text x="252.9" y="289.9">GPIO07</text>
<text x="281.2" y="288.2">GPIO42</text>
<text x="281.2" y="291.7">GPIO41</text>
<text x="299.4" y="288.7">6</text>
<text x="299.4" y="292.2">7</text>
<text x="302.9" y="290.5">6</text>
<text x="154.2" y="297">GPIO48</text>
<text x="241.9" y="295.8">8</text>
<text x="241.9" y="299.3">9</text>
<text x="245.4" y="294">8</text>
<text x="245.4" y="297.5">9</text>
<text x="252.9" y="297">GPIO16</text>
<text x="281.2" y="295.2">GPIO40</text>
<text x="281.2" y="298.8">GPIO39</text>
<text x="299.4" y="295.8">8</text>
<text x="299.4" y="299.3">9</text>
<text x="302.9" y="294">7</text>
<text x="302.9" y="297.5">8</text>
<text x="239.8" y="302.8">10</text>
<text x="245.4" y="301.1">10</text>
<text x="245.4" y="304.6">11</text>
<text x="252.9" y="304.1">GPIO18</text>
<text x="252.9" y="300.5">GPIO17</text>
<text x="281.2" y="302.3">GPIO38</text>
<text x="281.2" y="305.8">GPIO37</text>
<text x="297.4" y="302.8">10</text>
<text x="302.9" y="301.1">9</text>
<text x="302.9" y="304.6">10</text>
<text x="239.8" y="306.4">11</text>
<text x="239.8" y="309.9">12</text>
<text x="245.4" y="308.1">12</text>
<text x="245.4" y="311.6">13</text>
<text x="252.9" y="311.1">GPIO03</text>
<text x="252.9" y="307.6">GPIO08</text>
<text x="281.2" y="309.4">GPIO36</text>
<text x="297.4" y="306.4">11</text>
<text x="297.4" y="309.9">12</text>
<text x="302.9" y="308.1">11</text>
<text x="302.9" y="311.6">12</text>
<text x="132.3" y="316.9">1</text>
<text x="168.3" y="316.4">GPIO47</text>
<text x="239.8" y="313.4">13</text>
<text x="239.8" y="316.9">14</text>
<text x="245.4" y="315.2">14</text>
<text x="252.9" y="314.6">GPIO46</text>
<text x="281.2" y="316.4">GPIO00</text>
<text x="281.2" y="312.9">GPIO35</text>
<text x="297.4" y="313.4">13</text>
<text x="297.4" y="316.9">14</text>
<text x="302.9" y="315.2">13</text>
<text x="123" y="321.9">SDA</text>
<text x="123.7" y="318.3">SCL</text>
<text x="132.3" y="320.5">2</text>
<text x="132.3" y="324">3</text>
<text x="168.3" y="319.9">GPIO48</text>
<text x="239.8" y="320.5">15</text>
<text x="239.8" y="324">16</text>
<text x="245.4" y="318.7">15</text>
<text x="245.4" y="322.2">16</text>
<text x="252.9" y="321.7">GPIO10</text>
<text x="252.9" y="318.2">GPIO09</text>
<text x="281.2" y="323.5">GPIO48</text>
<text x="281.2" y="319.9">GPIO45</text>
<text x="297.4" y="320.5">15</text>
<text x="297.4" y="324">16</text>
<text x="302.9" y="318.7">14</text>
<text x="302.9" y="322.2">15</text>
<text x="122.5" y="328.9">GND</text>
<text x="123.2" y="325.4">VCC</text>
<text x="132.3" y="327.5">4</text>
<text x="239.8" y="327.5">17</text>
<text x="245.4" y="325.8">17</text>
<text x="245.4" y="329.3">18</text>
<text x="252.9" y="328.8">GPIO12</text>
<text x="252.9" y="325.2">GPIO11</text>
<text x="281.2" y="327">GPIO47</text>
<text x="297.4" y="327.5">17</text>
<text x="302.9" y="325.8">16</text>
<text x="302.9" y="329.3">17</text>
<text x="92.8" y="334.2" transform="rotate(-90 92.8 334.2)">RSTO</text>
<text x="96.3" y="334.2" transform="rotate(-90 96.3 334.2)">IRQ</text>
<text x="99.8" y="334.2" transform="rotate(-90 99.8 334.2)">GND</text>
<text x="103.4" y="334.2" transform="rotate(-90 103.4 334.2)">VCC</text>
<text x="106.9" y="334.2" transform="rotate(-90 106.9 334.2)">SS</text>
<text x="110.4" y="334.2" transform="rotate(-90 110.4 334.2)">MOSI</text>
<text x="113.9" y="334.2" transform="rotate(-90 113.9 334.2)">MISO</text>
<text x="117.5" y="334.2" transform="rotate(-90 117.5 334.2)">SCK</text>
<text x="239.8" y="331">18</text>
<text x="239.8" y="334.6">19</text>
<text x="245.4" y="332.8">19</text>
<text x="252.9" y="335.8">GPIO14</text>
<text x="252.9" y="332.3">GPIO13</text>
<text x="281.2" y="330.5">GPIO21</text>
<text x="281.2" y="334">GPIO20</text>
<text x="297.4" y="331">18</text>
<text x="297.4" y="334.6">19</text>
<text x="302.9" y="332.8">18</text>
<text x="91.4" y="340.7" transform="rotate(-90 91.4 340.7)">12</text>
<text x="94.9" y="340.7" transform="rotate(-90 94.9 340.7)">11</text>
<text x="98.4" y="340.7" transform="rotate(-90 98.4 340.7)">10</text>
<text x="102" y="338.7" transform="rotate(-90 102 338.7)">9</text>
<text x="105.5" y="338.7" transform="rotate(-90 105.5 338.7)">8</text>
<text x="109" y="338.7" transform="rotate(-90 109 338.7)">7</text>
<text x="112.5" y="338.7" transform="rotate(-90 112.5 338.7)">6</text>
<text x="116.1" y="338.7" transform="rotate(-90 116.1 338.7)">5</text>
<text x="239.8" y="338.1">20</text>
<text x="239.8" y="341.6">21</text>
<text x="245.4" y="336.3">20</text>
<text x="245.4" y="339.9">21</text>
<text x="252.9" y="339.3">5V</text>
<text x="281.2" y="337.6">GPIO19</text>
<text x="297.4" y="338.1">20</text>
<text x="297.4" y="341.6">21</text>
<text x="302.9" y="336.3">19</text>
<text x="302.9" y="339.9">20</text>
<text x="239.8" y="345.2">22</text>
<text x="245.4" y="343.4">22</text>
<text x="297.4" y="345.2">22</text>
<text x="302.9" y="343.4">21</text>
<text x="302.9" y="346.9">22</text>
</g>
<g font-size="3.2">
<text x="38.6" y="186.1">1</text>
<text x="38.6" y="189.6">2</text>
<text x="72.1" y="186.1">1</text>
<text x="72.1" y="189.6">2</text>
<text x="100.3" y="186.1">1</text>
<text x="100.3" y="189.6">2</text>
<text x="140.9" y="186.1">1</text>
<text x="140.9" y="189.6">2</text>
<text x="38.6" y="193.1">3</text>
<text x="72.1" y="193.1">3</text>
<text x="100.3" y="193.1">3</text>
<text x="140.9" y="193.1">3</text>
<text x="28.4" y="277.4">1</text>
<text x="28.4" y="281.7">2</text>
<text x="72.5" y="277.4">1</text>
<text x="72.5" y="281.7">2</text>
<text x="28.4" y="285.2">3</text>
<text x="72.5" y="285.2">3</text>
<text x="28.4" y="288.7">4</text>
<text x="72.5" y="288.7">4</text>
</g>
</svg>
